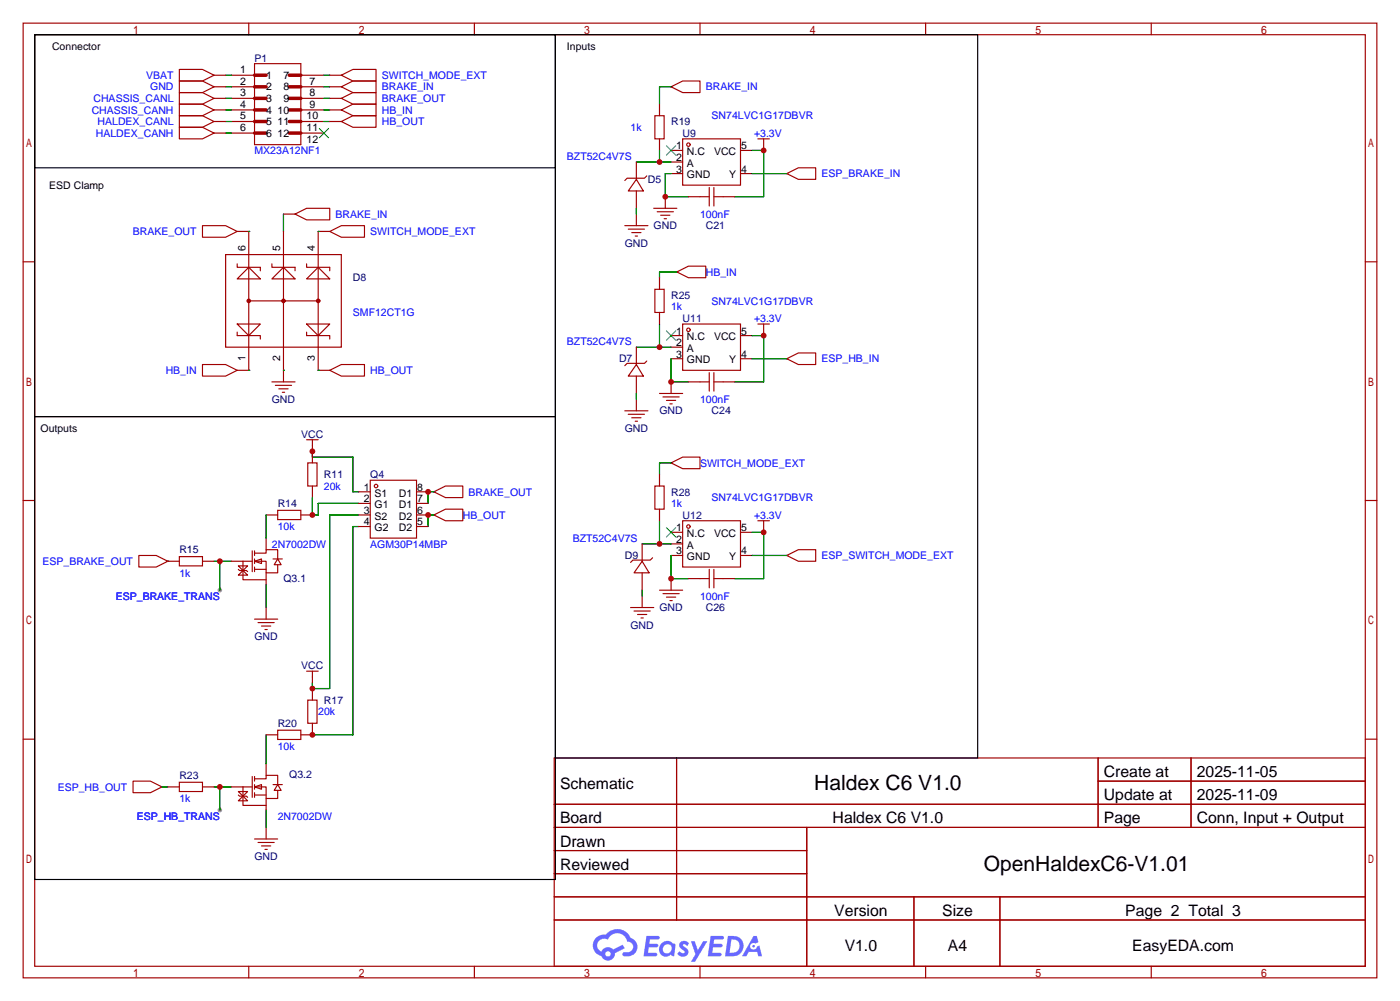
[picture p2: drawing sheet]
<svg xmlns="http://www.w3.org/2000/svg" width="307mm" height="220mm" viewBox="0 0 307 220" stroke-linecap="round" stroke-linejoin="round" font-family="sans-serif">
<g fill="#999">
<circle cx="48.3" cy="129.5" r=".51"/>
<circle cx="48.3" cy="177.8" r=".51"/>
</g>
<g fill="none" stroke="#a10000" stroke-width=".25">
<path d="M5.1 5.1h297.2v209.5h-297.2zM7.6 7.6h292.1v204.5h-292.1zM54.6 5.1v2.5M104.1 5.1v2.5M153.7 5.1v2.5M203.2 5.1v2.5M252.7 5.1v2.5M5.1 57.5h2.5M299.7 57.5h2.6M5.1 109.9h2.5M299.7 109.9h2.6M5.1 162.2h2.5"/>
<path d="M121.7 166.4h178v45.7h-178zM121.7 176.5h178M148.5 166.4v35.5M241.1 166.4v15.2M241.1 171.4h58.6M261.5 166.4v15.2M299.7 162.2h2.6M121.7 181.6h178M121.7 186.7h55.4M121.7 196.8h178M121.7 191.8h55.4M177.1 181.6v30.5"/>
<path d="M200.6 196.8v15.3M219.5 196.8v15.3M54.6 212.1v2.5M104.1 212.1v2.5M121.7 201.9h178M153.7 212.1v2.5M203.2 212.1v2.5M252.7 212.1v2.5"/>
</g>
<g fill="#5487ff">
<path d="M149.4 206.8a1.3 1.3 0 0 1 1.8 .3l-.4 .6a.54 .54 0 0 0-.9-.3l.2 .3a1.28 1.28 0 0 1 .7 2 1.53 1.53 0 0 1-2.1-.3l.5-.6 .8 .4a.31 .31 0 0 0 .3-.2 .31 .31 0 0 0-.3-.4 1.12 1.12 0 0 1-.6-1.8z"/>
<path d="M151.7 206.6h.8l.7 2 1.2-2h.9l-2.7 4.5h-.9l1-1.6z"/>
<path d="M141.9 205.4h2.3a.46 .46 0 0 1 .5 .1 .46 .46 0 0 1 .1 .5l-.4 .2h-1.7l-.2 .9h1.7a.4 .4 0 0 1 .3 .5 .4 .4 0 0 1-.4 .3h-1.7l-.1 1.2h1.3a.46 .46 0 0 1 .5 .1 .46 .46 0 0 1 .1 .5l-.3 .2h-2.6z"/>
<path d="M156 205.4h2.3a.47 .47 0 0 1 .5 .1 .47 .47 0 0 1 .1 .5l-.4 .2h-1.7l-.1 .9h1.6a.4 .4 0 0 1 .3 .5 .4 .4 0 0 1-.4 .3h-1.7l-.1 1.2h1.3a.46 .46 0 0 1 .5 .1 .46 .46 0 0 1 .2 .5l-.4 .2h-2.6z"/>
<path d="M165.4 205.4h.7l.4 1.4-.6 .3a.75 .75 0 0 0-1.2 .3 .75 .75 0 0 0 .5 1.1 .75 .75 0 0 0 1-.7l.5-.3 .6 2.4h-.8l-.3-1h-1.8l-.6 1h-.9z"/>
<path d="M159.8 205.4l-.6 4.5h1.4a2.27 2.27 0 0 0 2.6-2.3 2.27 2.27 0 0 0-2.7-2.2zM160.6 206.2a1.5 1.5 0 0 1 1.8 1.5 1.5 1.5 0 0 1-2 1.4h-.2z"/>
<path d="M145.2 207.1a1.6 1.6 0 0 0-.3 2.2 1.6 1.6 0 0 0 2.3 .2l.8 .4 .3-2.5-.2-.2-.4-.1a1.58 1.58 0 0 0-2.5 0zM145.8 207.6a.98 .98 0 0 1 1.6 .4 .98 .98 0 0 1-1 1.3 .94 .94 0 0 1-.9-.7 .94 .94 0 0 1 .3-1z"/>
<path d="M130.9 205.8a2.37 2.37 0 0 0 1.1 4 1.54 1.54 0 0 0 1.8 1 1.54 1.54 0 0 0 1.2-1.6l2.2-1.1-.5-.7-2.1 1a1.57 1.57 0 0 0-2.6 .5 1.5 1.5 0 0 1-.7-2.1 1.5 1.5 0 0 1 2.2-.5 2.23 2.23 0 0 1 2.2-1.5 2.23 2.23 0 0 1 2 1.9 1.16 1.16 0 0 1 1.3 1.1 1.16 1.16 0 0 1-1.1 1.2h-.7a.47 .47 0 0 0-.6 .4 .47 .47 0 0 0 .5 .5 2.17 2.17 0 0 0 2.5-.9 2.17 2.17 0 0 0-.4-2.7l-.8-.4a3.2 3.2 0 0 0-5.4-.8l-1.1 .1zM132.9 209.4a.6 .6 0 0 1 1.2 0 .6 .6 0 0 1-1.2 0z"/>
<circle cx="165.4" cy="207.7" r=".28"/>
</g>
<path d="M55.9 16.5h2.5M55.9 19h2.5M63.5 16.5h2.5M63.5 19h2.5M55.9 21.6h2.5M55.9 24.1h2.5M55.9 26.7h2.5M55.9 29.2h2.5M63.5 21.6h2.5M63.5 24.1h2.5M63.5 26.7h2.5M63.5 29.2h2.5" fill="none" stroke="#a10000" stroke-width=".76"/>
<g fill="none" stroke="#a10000" stroke-width=".25">
<path d="M39.4 15.2h5l2.6 1.3-2.6 1.3h-5zM39.4 17.8h5l2.6 1.2-2.6 1.3h-5zM47 16.5h2.5M47 19h2.5M50.8 16.5h5.1M50.8 19h5.1M55.9 14h10.1v17.8h-10.1zM66 16.5h5.1M66 19h5.1M72.4 16.5h2.5M72.4 19h2.5M74.9 16.5l2.6-1.3h5v2.6h-5z"/>
<path d="M74.9 19l2.6-1.2h5v2.5h-5zM147.3 19l2.6-1.2h3.8v2.5h-3.8zM147.3 19h.1M39.4 20.3h5l2.6 1.3-2.6 1.3h-5zM39.4 22.9h5l2.6 1.2-2.6 1.3h-5zM39.4 25.4h5l2.6 1.3-2.6 1.2h-5zM39.4 27.9h5l2.6 1.3-2.6 1.3h-5zM47 21.6h2.5M47 24.1h2.5M47 26.7h2.5M47 29.2h2.5M50.8 21.6h5.1"/>
<path d="M50.8 24.1h5.1M50.8 26.7h5.1M50.8 29.2h5.1M66 21.6h5.1M66 24.1h5.1M66 26.7h5.1M66 29.2h5.1M72.4 21.6h2.5M72.4 24.1h2.5M72.4 26.7h2.5M74.9 21.6l2.6-1.3h5v2.6h-5zM74.9 24.1l2.6-1.2h5v2.5h-5z"/>
<path d="M74.9 26.7l2.6-1.3h5v2.5h-5zM139.7 39.4l1.5 2.5h-3.3zM139.7 35.6v3.8M142 38.6l-.5 .5h-3.8l-.5 .5M143.8 25.4h2v5.1h-2zM144.8 22.9v2.5M144.8 30.5v2.5M147.3 33h2.6M147.3 35.6h2.6M147.3 38.1h2.6M149.9 30.5h12.7v10.1h-12.7zM162.6 33h2.5"/>
<path d="M162.6 38.1h2.5M166.4 30.5h2.5M167.6 33h.1M167.6 30.5v2.5M172.7 38.1l2.6-1.3h3.8v2.6h-3.8zM172.7 38.1h.1M44.4 49.5h5.1l2.6 1.3-2.6 1.3h-5.1zM49.5 55.9h25.4v20.3h-25.4zM52.1 57.9v.8h5v.7M52.1 50.8h2.5v30.5h-2.5M54.6 58.7l2.5 2.5h-5zM59.7 57.9v.8h5.1v.7"/>
<path d="M62.2 58.7l2.6 2.5h-5.1zM62.2 50.8v33M62.2 47h2.6M64.8 47l2.5-1.3h5.1v2.6h-5.1zM67.3 57.9v.8h5.1v.7M69.8 58.7l2.6 2.5h-5.1zM72.4 50.8l2.5-1.3h5.1v2.6h-5.1zM72.4 50.8h-2.6v30.5h2.6M137.2 49.5h5M137.9 50.3h3.6M138.7 51.1h2M139.4 51.8h.6"/>
<path d="M139.7 41.9v3.8M139.7 47v2.5M143.5 45.7h5.1M144.3 46.5h3.5M145 47.2h2.1M145.8 48h.5M146 43.2v2.5M148.6 59.7l2.5-1.3h3.8v2.6h-3.8zM148.6 59.7h.1M151.1 43.2h4.6M155.7 41.1v4.1M156.7 43.2h4.6"/>
<path d="M156.7 41.1v4.1M52.1 72.9v.8h5v.7M52.1 71.1h5l-2.5 2.6zM54.6 66h15.2M67.3 72.9v.8h5.1v.7M67.3 71.1h5.1l-2.6 2.6zM139.7 76.2v3.8M142 79.2l-.5 .6h-3.8l-.5 .5M143.8 63.5h2v5.1h-2zM144.8 61v2.5M144.8 68.6v2.5M147.3 73.7h2.6"/>
<path d="M147.3 76.2h2.6M147.3 78.7h2.6M149.9 71.1h12.7v10.2h-12.7zM162.6 73.7h2.5M162.6 78.7h2.5M166.4 71.1h2.5M167.6 73.7h.1M167.6 71.1v2.6M172.7 78.7l2.6-1.2h3.8v2.5h-3.8zM172.7 78.7h.1M44.4 80h5.1l2.6 1.3-2.6 1.2h-5.1zM59.7 83.8h5.1"/>
<path d="M60.5 84.6h3.5M61.2 85.3h2M62 86.1h.5M67.3 96.5h2.5M68.6 96.5v5.1M72.4 81.3l2.5-1.3h5.1v2.5h-5.1zM137.2 90.2h5M137.9 90.9h3.6M138.7 91.7h2M139.4 92.5h.6M139.7 80l1.5 2.5h-3.3zM139.7 82.5v3.9"/>
<path d="M139.7 87.6v2.6M144.8 86.4h5.1M145.5 87.1h3.6M146.3 87.9h2M147.1 88.6h.5M147.3 83.8v2.6M151.1 83.8h4.6M155.7 81.8v4.1M156.7 83.8h4.6M156.7 81.8v4.1M58.4 118.1v2.5M58.4 113h2.6"/>
<path d="M61 112h5v2h-5zM66 113h2.6M67.6 101.6h2v5.1h-2zM68.6 106.7v2.5M78.7 113h2.6M78.7 107.9h2.6M78.7 110.5h2.6M78.7 115.6h2.6M81.3 105.4h10.1v12.7h-10.1zM91.4 113h2.6M91.4 107.9h2.6M91.4 110.5h2.6"/>
<path d="M91.4 115.6h2.6M95.2 107.9l2.6-1.2h3.8v2.5h-3.8zM95.2 107.9h.1M95.2 113l2.6-1.2h3.8v2.5h-3.8zM95.2 113h.1M141 119.4v3.8M143.8 106.7h2v5.1h-2zM144.8 104.1v2.6M144.8 111.8v2.5M147.3 101.6l2.6-1.3h3.8v2.6h-3.8zM147.3 101.6h.1M147.3 116.8h2.6"/>
<path d="M147.3 119.4h2.6M149.9 114.3h12.7v10.2h-12.7zM162.6 116.8h2.5M166.4 114.3h2.5M167.6 116.8h.1M167.6 114.3v2.5M30.5 121.9h3.8l2.5 1.3-2.5 1.3h-3.8zM36.8 123.2h.1M36.8 123.2h2.6M39.4 122.2h5v2h-5zM44.4 123.2h2.6M50.8 123.2h4.6"/>
<path d="M52.3 124.2h2.1l-1.1 1zM52.3 125l.3 .2h1.5l.3 .3M53.3 125.2l1.1 1h-2.1zM53.3 123.2v4.1h5.1M55.4 120.9v4.6M55.9 123.2h2.5v2.5h2.6v-1.7M55.9 121.4h2.5v-.8h2.6v2.1M55.9 123.2l1.5-.5v1zM55.9 120.9v1M55.9 122.7v1M55.9 124.5v1M55.9 135.9h5.1"/>
<path d="M55.9 125h2.5M56.6 136.7h3.6M57.4 137.4h2M58.2 138.2h.5M58.4 125.7v2.6M58.4 133.3v2.6M59.9 122.7h2.1M61 122.7l.7 1.3h-1.5zM138.4 133.3h5.1M139.2 134.1h3.5M140 134.9h2M140.7 135.6h.5"/>
<path d="M141 123.2l1.5 2.5h-3.3zM141 125.7v3.8M141 130.8v2.5M143.3 122.4l-.6 .5h-3.8l-.5 .5M144.8 129.5h5.1M145.5 130.3h3.6M146.3 131.1h2M147.1 131.8h.5M147.3 127v2.5M147.3 121.9h2.6M151.1 127h4.6M155.7 125v4"/>
<path d="M156.7 125v4M156.7 127h4.6M162.6 121.9h2.5M172.7 121.9l2.6-1.3h3.8v2.6h-3.8zM172.7 121.9h.1M67.3 147.3h2.5M67.6 153.7h2v5h-2zM68.6 147.3v2.6M68.6 151.1v2.6M68.6 158.7v2.6h-2.6M29.2 171.4h3.8l2.6 1.3-2.6 1.3h-3.8zM35.6 172.7h.1"/>
<path d="M36.8 172.7h2.6M39.4 171.7h5v2h-5zM44.4 172.7h2.6M50.8 172.7h4.6M52.3 173.7h2.1l-1.1 1.1zM52.3 174.5l.3 .3h1.5l.3 .2M53.3 174.8l1.1 1h-2.1zM53.3 172.7v4.1h5.1M55.4 170.4v4.6M55.9 172.7l1.5-.5v1zM55.9 170.9h2.5v-.7h2.6v2M55.9 172.7h2.5v2.6h2.6v-1.8"/>
<path d="M55.9 170.4v1M55.9 172.2v1M55.9 174v1M55.9 174.5h2.5M58.4 167.6v2.6M58.4 175.3v2.5M58.4 161.3h2.6M59.9 172.2h2.1M61 160.3h5v2h-5zM61 172.2l.7 1.3h-1.5zM55.9 184.1h5.1M56.6 184.9h3.6"/>
<path d="M57.4 185.7h2M58.2 186.4h.5M58.4 181.6v2.5"/>
<circle cx="151.1" cy="31.7" r=".38"/>
<circle cx="54.6" cy="66" r=".38"/>
<circle cx="54.6" cy="66" r=".25"/>
<circle cx="62.2" cy="66" r=".38"/>
<circle cx="62.2" cy="66" r=".25"/>
<circle cx="69.8" cy="66" r=".38"/>
<circle cx="69.9" cy="66" r=".25"/>
<circle cx="151.1" cy="72.4" r=".38"/>
<circle cx="82.5" cy="106.7" r=".38"/>
<circle cx="151.1" cy="115.6" r=".38"/>
</g>
<path d="M70.1 28.2l2 2M72.1 28.2l-2 2M146.3 32l2 2M148.3 32l-2 2M146.3 72.6l2 2.1M148.3 72.6l-2 2.1M146.3 115.8l2 2.1M148.3 115.8l-2 2.1" fill="none" stroke="#3c3" stroke-width=".25"/>
<g fill="none" stroke="#008700" stroke-width=".25">
<path d="M49.5 16.5h1.3M49.5 19h1.3M71.1 16.5h1.3M71.1 19h1.3M147.3 19h-2.5v3.9M49.5 21.6h1.3M49.5 24.1h1.3M49.5 26.7h1.3M49.5 29.2h1.3M71.1 21.6h1.3M71.1 24.1h1.3M71.1 26.7h1.3"/>
<path d="M139.7 35.6h7.6M144.8 33v2.6M147.3 38.1h-1.3v5.1h5.1M165.1 38.1h7.6M165.1 33h2.5v10.2h-6.3M54.6 50.8h.1M62.2 47v3.8M69.8 50.8h.1M139.7 45.7v1.3M148.6 59.7h-3.8v1.3M139.7 76.2h7.6M144.8 71.1v5.1"/>
<path d="M147.3 78.7v5.1h3.8M165.1 73.7h2.5v10.1h-6.3M165.1 78.7h7.6M54.6 81.3h.1M62.2 81.3h.1M68.6 99.1v1.2h8.9v7.6h1.2M69.8 81.3h.1M139.7 86.4v1.2M58.4 113v5.1M68.6 109.2v3.8h1.2v-2.5h8.9M78.7 115.6h-1.2v45.7h-8.9M78.7 113h-6.3v38.1h-3.8v-1.2"/>
<path d="M95.2 107.9h-1.2v2.6M95.2 113h-1.2v2.6M141 119.4h6.3M144.8 114.3v5.1M147.3 101.6h-2.5v2.5M165.1 116.8h2.5v10.2h-6.3M36.8 123.2h.1M47 123.2h3.8M48.3 123.2v6.3M58.4 128.3v5M141 129.5v1.3M147.3 121.9v5.1h3.8"/>
<path d="M165.1 121.9h7.6M35.6 172.7h1.2M47 172.7h3.8M48.3 172.7v5.1M58.4 161.3v6.3M58.4 177.8v3.8"/>
</g>
<path d="M7.6 7.6h114.3v83.8h-114.3zM7.6 7.6h114.3v29.2h-114.3zM121.9 7.6h92.7v158.8h-92.7zM7.6 91.4h114.3v101.6h-114.3z" fill="none" stroke="#000" stroke-width=".25"/>
<g fill="#c00">
<circle cx="167.6" cy="33" r=".63"/>
<circle cx="167.6" cy="73.7" r=".63"/>
<circle cx="144.8" cy="76.2" r=".63"/>
<circle cx="146.1" cy="43.2" r=".63"/>
<circle cx="144.8" cy="35.6" r=".63"/>
<circle cx="147.3" cy="83.8" r=".63"/>
<circle cx="167.6" cy="116.8" r=".63"/>
<circle cx="144.8" cy="119.4" r=".63"/>
<circle cx="147.3" cy="127" r=".63"/>
<circle cx="68.6" cy="99.1" r=".63"/>
<circle cx="48.3" cy="123.2" r=".63"/>
<circle cx="68.6" cy="151.1" r=".63"/>
<circle cx="48.3" cy="172.7" r=".63"/>
<circle cx="68.6" cy="161.3" r=".63"/>
<circle cx="68.6" cy="113" r=".63"/>
<circle cx="94" cy="113" r=".63"/>
<circle cx="94" cy="107.9" r=".63"/>
</g>
<g font-size="4.6">
<text x="178.8" y="173.5">Haldex C6 V1.0</text>
<text x="216" y="191.3">OpenHaldexC6-V1.01</text>
</g>
<g font-size="3.5">
<text x="122.9" y="173.1">Schematic</text>
<text x="242.3" y="170.6">Create at</text>
<text x="262.7" y="170.6">2025-11-05</text>
<text x="242.3" y="175.7">Update at</text>
<text x="262.7" y="175.7">2025-11-09</text>
<text x="122.9" y="180.7">Board</text>
<text x="122.9" y="185.8">Drawn</text>
<text x="182.8" y="180.7">Haldex C6 V1.0</text>
<text x="242.3" y="180.7">Page</text>
<text x="262.7" y="180.7">Conn, Input + Output</text>
<text x="122.9" y="190.9">Reviewed</text>
<text x="183.1" y="201.1">Version</text>
<text x="206.8" y="201.1">Size</text>
<text x="247" y="201.1">Page 2 Total 3</text>
<text x="185.4" y="208.7">V1.0</text>
<text x="208.1" y="208.7">A4</text>
<text x="248.6" y="208.7">EasyEDA.com</text>
</g>
<g font-size="2.3">
<text x="11.4" y="11">Connector</text>
<text x="124.5" y="11">Inputs</text>
<text x="52.7" y="16">1</text>
<text x="58.4" y="17.3">1</text>
<text x="62.2" y="17.3">7</text>
<text x="52.7" y="18.6">2</text>
<text x="52.7" y="21.1">3</text>
<text x="52.7" y="23.7">4</text>
<text x="58.4" y="19.9">2</text>
<text x="58.4" y="22.4">3</text>
<text x="62.2" y="19.9">8</text>
<text x="62.2" y="22.4">9</text>
<text x="67.9" y="18.6">7</text>
<text x="67.9" y="21.1">8</text>
<text x="67.9" y="23.7">9</text>
<text x="52.7" y="26.2">5</text>
<text x="52.7" y="28.7">6</text>
<text x="58.4" y="24.9">4</text>
<text x="58.4" y="27.5">5</text>
<text x="60.9" y="24.9">10</text>
<text x="60.9" y="27.5">11</text>
<text x="67.3" y="26.2">10</text>
<text x="67.3" y="28.7">11</text>
<text x="58.4" y="30">6</text>
<text x="60.9" y="30">12</text>
<text x="67.3" y="31.3">12</text>
<text x="148.4" y="32.8">1</text>
<text x="148.4" y="35.3">2</text>
<text x="150.8" y="34.1">N.C</text>
<text x="156.7" y="34.1">VCC</text>
<text x="162.7" y="32.8">5</text>
<text x="10.8" y="41.4">ESD Clamp</text>
<text x="148.4" y="37.9">3</text>
<text x="150.8" y="36.6">A</text>
<text x="150.8" y="39.1">GND</text>
<text x="160.1" y="39.1">Y</text>
<text x="162.7" y="37.9">4</text>
<text x="53.9" y="55.1" transform="rotate(-90 53.9 55.1)">6</text>
<text x="61.5" y="55.1" transform="rotate(-90 61.5 55.1)">5</text>
<text x="69.1" y="55.1" transform="rotate(-90 69.1 55.1)">4</text>
<text x="148.4" y="73.4">1</text>
<text x="148.4" y="76">2</text>
<text x="150.8" y="74.7">N.C</text>
<text x="150.8" y="77.2">A</text>
<text x="156.7" y="74.7">VCC</text>
<text x="162.7" y="73.4">5</text>
<text x="53.9" y="79.2" transform="rotate(-90 53.9 79.2)">1</text>
<text x="61.5" y="79.2" transform="rotate(-90 61.5 79.2)">2</text>
<text x="69.1" y="79.2" transform="rotate(-90 69.1 79.2)">3</text>
<text x="148.4" y="78.5">3</text>
<text x="150.8" y="79.8">GND</text>
<text x="160.1" y="79.8">Y</text>
<text x="162.7" y="78.5">4</text>
<text x="8.9" y="94.8">Outputs</text>
<text x="79.9" y="107.7">1</text>
<text x="91.6" y="107.7">8</text>
<text x="79.9" y="110.3">2</text>
<text x="79.9" y="112.8">3</text>
<text x="82.2" y="109">S1</text>
<text x="82.2" y="111.5">G1</text>
<text x="87.5" y="111.5">D1</text>
<text x="87.5" y="109">D1</text>
<text x="91.6" y="112.8">6</text>
<text x="91.6" y="110.3">7</text>
<text x="79.9" y="115.3">4</text>
<text x="82.2" y="114.1">S2</text>
<text x="82.2" y="116.6">G2</text>
<text x="87.5" y="116.6">D2</text>
<text x="87.5" y="114.1">D2</text>
<text x="91.6" y="115.3">5</text>
<text x="148.4" y="116.6">1</text>
<text x="148.4" y="119.2">2</text>
<text x="150.8" y="117.9">N.C</text>
<text x="156.7" y="117.9">VCC</text>
<text x="162.7" y="116.6">5</text>
<text x="148.4" y="121.7">3</text>
<text x="150.8" y="120.4">A</text>
<text x="150.8" y="123">GND</text>
<text x="160.1" y="123">Y</text>
<text x="162.7" y="121.7">4</text>
</g>
<g font-size="2.3" fill="#00f">
<text x="32.1" y="17.3">VBAT</text>
<text x="83.8" y="17.3">SWITCH_MODE_EXT</text>
<text x="20.5" y="22.4">CHASSIS_CANL</text>
<text x="33" y="19.9">GND</text>
<text x="83.8" y="19.9">BRAKE_IN</text>
<text x="83.8" y="22.4">BRAKE_OUT</text>
<text x="154.9" y="19.9">BRAKE_IN</text>
<text x="20.1" y="24.9">CHASSIS_CANH</text>
<text x="21.4" y="27.5">HALDEX_CANL</text>
<text x="83.8" y="24.9">HB_IN</text>
<text x="83.8" y="27.5">HB_OUT</text>
<text x="138.4" y="28.7">1k</text>
<text x="156.2" y="26.2">SN74LVC1G17DBVR</text>
<text x="21" y="30">HALDEX_CANH</text>
<text x="55.9" y="33.8">MX23A12NF1</text>
<text x="124.5" y="35.1">BZT52C4V7S</text>
<text x="165.5" y="30.1">+3.3V</text>
<text x="180.3" y="38.9">ESP_BRAKE_IN</text>
<text x="73.7" y="47.8">BRAKE_IN</text>
<text x="153.7" y="47.8">100nF</text>
<text x="29.2" y="51.6">BRAKE_OUT</text>
<text x="81.3" y="51.6">SWITCH_MODE_EXT</text>
<text x="154.9" y="60.5">HB_IN</text>
<text x="77.5" y="69.4">SMF12CT1G</text>
<text x="147.3" y="68.1">1k</text>
<text x="156.2" y="66.8">SN74LVC1G17DBVR</text>
<text x="165.5" y="70.8">+3.3V</text>
<text x="124.5" y="75.7">BZT52C4V7S</text>
<text x="36.4" y="82.1">HB_IN</text>
<text x="81.3" y="82.1">HB_OUT</text>
<text x="180.3" y="79.5">ESP_HB_IN</text>
<text x="153.7" y="88.4">100nF</text>
<text x="71.1" y="107.5">20k</text>
<text x="153.7" y="102.4">SWITCH_MODE_EXT</text>
<text x="101.6" y="113.8">HB_OUT</text>
<text x="102.9" y="108.8">BRAKE_OUT</text>
<text x="147.3" y="111.3">1k</text>
<text x="156.2" y="110">SN74LVC1G17DBVR</text>
<text x="165.5" y="114">+3.3V</text>
<text x="61" y="116.4">10k</text>
<text x="125.7" y="118.9">BZT52C4V7S</text>
<text x="9.3" y="124">ESP_BRAKE_OUT</text>
<text x="59.7" y="120.2">2N7002DW</text>
<text x="81.3" y="120.2">AGM30P14MBP</text>
<text x="180.3" y="122.7">ESP_SWITCH_MODE_EXT</text>
<text x="25.4" y="131.6">ESP_BRAKE_TRANS</text>
<text x="39.4" y="126.5">1k</text>
<text x="153.7" y="131.6">100nF</text>
<text x="69.8" y="157">20k</text>
<text x="61" y="164.6">10k</text>
<text x="12.7" y="173.5">ESP_HB_OUT</text>
<text x="30" y="179.9">ESP_HB_TRANS</text>
<text x="39.4" y="176.1">1k</text>
<text x="61" y="179.9">2N7002DW</text>
</g>
<g font-size="2.3" fill="#000080">
<text x="55.9" y="13.5">P1</text>
<text x="147.3" y="27.5">R19</text>
<text x="149.9" y="30">U9</text>
<text x="142.2" y="40.2">D5</text>
<text x="143.5" y="50.3">GND</text>
<text x="154.9" y="50.3">C21</text>
<text x="137.1" y="54.1">GND</text>
<text x="77.5" y="61.8">D8</text>
<text x="147.3" y="65.6">R25</text>
<text x="149.9" y="70.7">U11</text>
<text x="135.9" y="79.5">D7</text>
<text x="59.7" y="88.4">GND</text>
<text x="137.1" y="94.8">GND</text>
<text x="144.8" y="91">GND</text>
<text x="156.2" y="91">C24</text>
<text x="66.1" y="96.1">VCC</text>
<text x="71.1" y="104.9">R11</text>
<text x="81.3" y="104.9">Q4</text>
<text x="61" y="111.3">R14</text>
<text x="147.3" y="108.8">R28</text>
<text x="149.9" y="113.8">U12</text>
<text x="39.4" y="121.5">R15</text>
<text x="137.2" y="122.7">D9</text>
<text x="62.2" y="127.8">Q3.1</text>
<text x="138.4" y="138">GND</text>
<text x="144.8" y="134.2">GND</text>
<text x="154.9" y="134.2">C26</text>
<text x="55.9" y="140.5">GND</text>
<text x="66.1" y="146.9">VCC</text>
<text x="71.1" y="154.5">R17</text>
<text x="61" y="159.6">R20</text>
<text x="39.4" y="171">R23</text>
<text x="63.5" y="170.7">Q3.2</text>
<text x="55.9" y="188.8">GND</text>
</g>
</svg>
